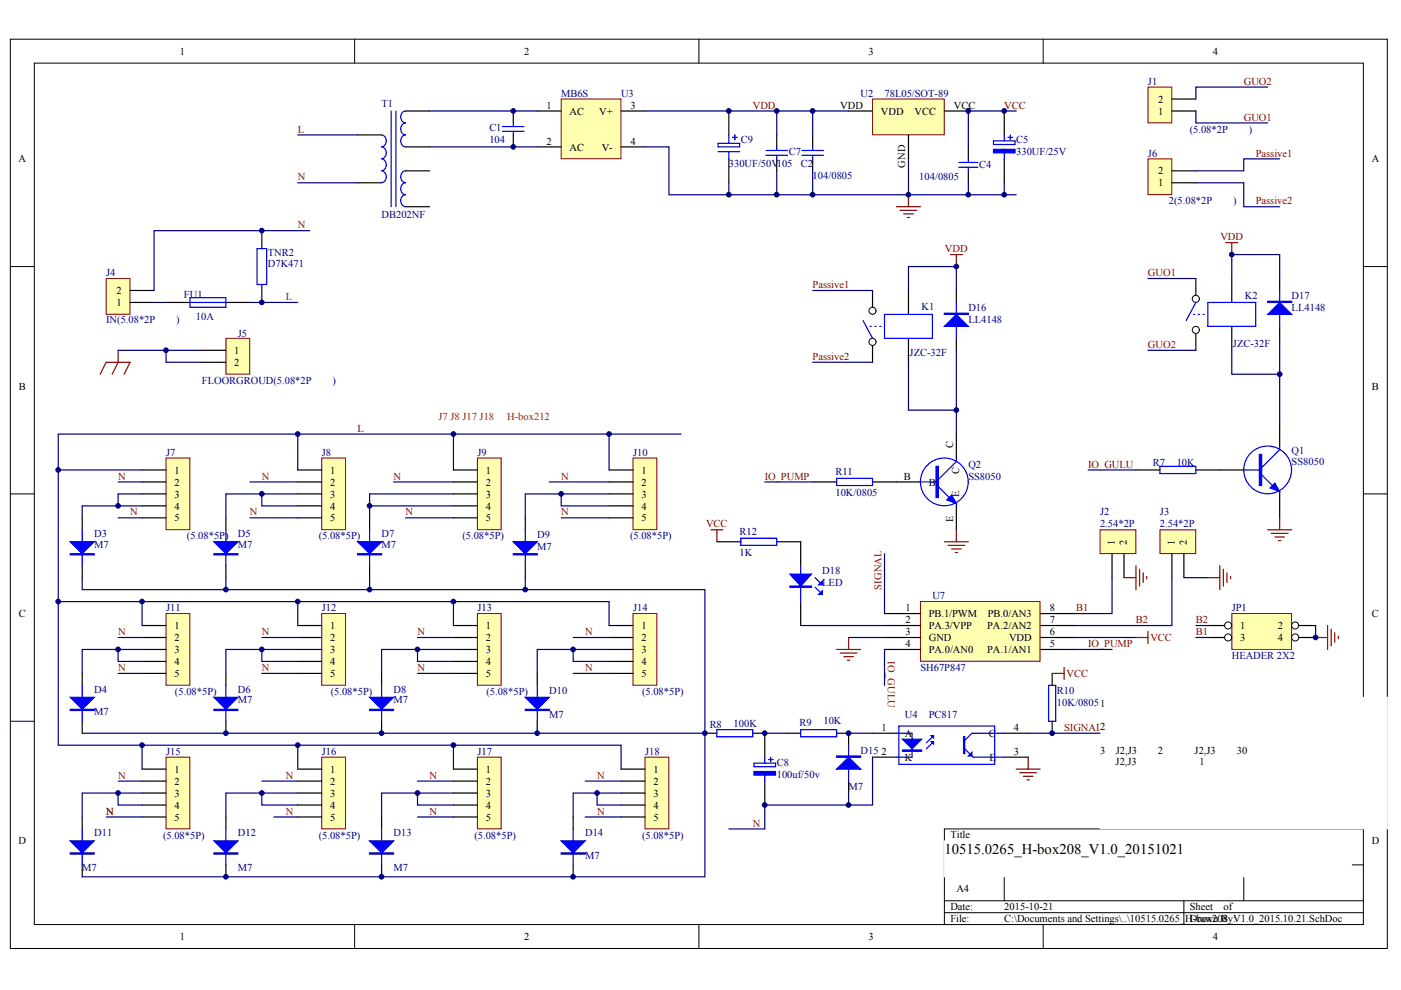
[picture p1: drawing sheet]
<svg xmlns="http://www.w3.org/2000/svg" width="297mm" height="210mm" viewBox="0 0 297 210" stroke-linecap="round" stroke-linejoin="round" font-family="sans-serif">
<g fill="#fff" stroke="#000" stroke-width=".21">
<path d="M2.2 8.3h291.9v192.8h-291.9z"/>
<path d="M7.3 13.4h281.8v182.6h-281.8z"/>
</g>
<g fill="none" stroke="#000" stroke-width=".21">
<path d="M75.2 8.3v5.1M148.2 8.3v5.1M221.2 8.3v5.1M2.2 56.5h5.1M289.1 56.5h5.1M2.2 104.7h5.1M289.1 104.7h5.1M2.2 152.9h5.1M289.1 152.9h5.1M289.1 175.8h-88.9v20.3M75.2 196.1v5M148.2 196.1v5"/>
<path d="M200.2 183.4h88.9M200.2 191h88.9M200.2 193.5h88.9M212.9 183.4v7.6M221.2 196.1v5M251 191v5.1M263.7 183.4v7.6"/>
</g>
<path d="M55.5 48.9v3.8M55.5 60.3v3.8" fill="none" stroke="#000" stroke-width=".25"/>
<path d="M54.5 52.7h2v7.6h-2z" fill="none" stroke="#00f" stroke-width=".25"/>
<path d="M190.1 43.8h5.1M190.8 44.6h3.6M191.6 45.4h2M192.4 46.1h.5M192.6 41.3v2.5" fill="none" stroke="#800000" stroke-width=".25"/>
<path d="M35.2 97.1h5.1v15.2h-5.1z" fill="#ffffb0" stroke="#800000" stroke-width=".21"/>
<path d="M30.1 99.6h5.1M30.1 102.2h5.1M30.1 104.7h5.1M30.1 107.3h5.1M30.1 109.8h5.1" fill="none" stroke="#000" stroke-width=".25"/>
<path d="M68.2 97.1h5.1v15.2h-5.1z" fill="#ffffb0" stroke="#800000" stroke-width=".21"/>
<path d="M63.1 99.6h5.1M63.1 102.2h5.1M63.1 104.7h5.1M63.1 107.3h5.1M63.1 109.8h5.1" fill="none" stroke="#000" stroke-width=".25"/>
<path d="M101.2 97.1h5.1v15.2h-5.1z" fill="#ffffb0" stroke="#800000" stroke-width=".21"/>
<path d="M96.1 99.6h5.1M96.1 102.2h5.1M96.1 104.7h5.1M96.1 107.3h5.1M96.1 109.8h5.1" fill="none" stroke="#000" stroke-width=".25"/>
<path d="M134.2 97.1h5.1v15.2h-5.1z" fill="#ffffb0" stroke="#800000" stroke-width=".21"/>
<path d="M129.1 99.6h5.1M129.1 102.2h5.1M129.1 104.7h5.1M129.1 107.3h5.1M129.1 109.8h5.1" fill="none" stroke="#000" stroke-width=".25"/>
<path d="M35.2 130.1h5.1v15.2h-5.1z" fill="#ffffb0" stroke="#800000" stroke-width=".21"/>
<path d="M30.1 132.6h5.1M30.1 135.2h5.1M30.1 137.7h5.1M30.1 140.2h5.1M30.1 142.8h5.1" fill="none" stroke="#000" stroke-width=".25"/>
<path d="M68.2 130.1h5.1v15.2h-5.1z" fill="#ffffb0" stroke="#800000" stroke-width=".21"/>
<path d="M63.1 132.6h5.1M63.1 135.2h5.1M63.1 137.7h5.1M63.1 140.2h5.1M63.1 142.8h5.1" fill="none" stroke="#000" stroke-width=".25"/>
<path d="M101.2 130.1h5.1v15.2h-5.1z" fill="#ffffb0" stroke="#800000" stroke-width=".21"/>
<path d="M96.1 132.6h5.1M96.1 135.2h5.1M96.1 137.7h5.1M96.1 140.2h5.1M96.1 142.8h5.1" fill="none" stroke="#000" stroke-width=".25"/>
<path d="M134.2 130.1h5.1v15.2h-5.1z" fill="#ffffb0" stroke="#800000" stroke-width=".21"/>
<path d="M129.1 132.6h5.1M129.1 135.2h5.1M129.1 137.7h5.1M129.1 140.2h5.1M129.1 142.8h5.1" fill="none" stroke="#000" stroke-width=".25"/>
<path d="M35.2 160.5h5.1v15.2h-5.1z" fill="#ffffb0" stroke="#800000" stroke-width=".21"/>
<path d="M30.1 163.1h5.1M30.1 165.6h5.1M30.1 168.1h5.1M30.1 170.7h5.1M30.1 173.2h5.1" fill="none" stroke="#000" stroke-width=".25"/>
<path d="M68.2 160.5h5.1v15.2h-5.1z" fill="#ffffb0" stroke="#800000" stroke-width=".21"/>
<path d="M63.1 163.1h5.1M63.1 165.6h5.1M63.1 168.1h5.1M63.1 170.7h5.1M63.1 173.2h5.1" fill="none" stroke="#000" stroke-width=".25"/>
<path d="M101.2 160.5h5.1v15.2h-5.1z" fill="#ffffb0" stroke="#800000" stroke-width=".21"/>
<path d="M96.1 163.1h5.1M96.1 165.6h5.1M96.1 168.1h5.1M96.1 170.7h5.1M96.1 173.2h5.1" fill="none" stroke="#000" stroke-width=".25"/>
<path d="M136.8 160.5h5v15.2h-5z" fill="#ffffb0" stroke="#800000" stroke-width=".21"/>
<path d="M131.7 163.1h5.1M131.7 165.6h5.1M131.7 168.1h5.1M131.7 170.7h5.1M131.7 173.2h5.1" fill="none" stroke="#000" stroke-width=".25"/>
<path d="M22.5 59.1h5.1v7.5h-5.1z" fill="#ffffb0" stroke="#800000" stroke-width=".21"/>
<g fill="none" stroke="#000" stroke-width=".25">
<path d="M27.6 64.1h5.1M27.6 61.6h5.1M17.4 109.8v2.5M17.4 119.9v2.6M47.9 109.8v2.5M47.9 119.9v2.6M78.4 109.8v2.5M78.4 119.9v2.6M17.4 142.8v2.5M17.4 152.9v2.6M47.9 142.8v2.5M47.9 152.9v2.6"/>
<path d="M80.9 142.8v2.5M80.9 152.9v2.6M113.9 142.8v2.5M113.9 152.9v2.6M149.5 155.5h2.5M159.6 155.5h2.5M223.1 142.8v2.5M223.1 152.9v2.6M17.4 173.2v2.6M47.9 173.2v2.6M80.9 173.2v2.6M121.5 173.2v2.6"/>
<path d="M17.4 183.4v2.5M47.9 183.4v2.5M80.9 183.4v2.5M121.5 183.4v2.5"/>
</g>
<g fill="none" stroke="#000080" stroke-width=".25">
<path d="M12.4 99.6h17.7M63.1 92v7.6M96.1 92v7.6M129.1 92v7.6M25 102.2h5.1M53 102.2h10.1M83.4 102.2h12.7M116.4 102.2h12.7M25 135.2h5.1M30.1 127.6v5M47.9 122.5v2.5M55.5 135.2h7.6"/>
<path d="M63.1 127.6v5M78.4 122.5v2.5M88.5 135.2h7.6M96.1 127.6v5M121.5 135.2h7.6M17.4 155.5h132.1M30.1 158v5.1M55.5 142.8h7.6M63.1 158v5.1M88.5 142.8h7.6M96.1 158v5.1M25 165.6h5.1"/>
<path d="M55.5 165.6h7.6M88.5 165.6h7.6M124.1 165.6h7.6"/>
</g>
<g fill="none" stroke="#00f" stroke-width=".25">
<path d="M17.4 112.3v7.6M47.9 112.3v7.6M78.4 112.3v7.6M17.4 145.3v7.6M47.9 145.3v7.6M80.9 145.3v7.6M113.9 145.3v7.6M152 154.7h7.6v1.5h-7.6zM222.3 145.3h1.5v7.6h-1.5zM17.4 175.8v7.6M47.9 175.8v7.6M80.9 175.8v7.6"/>
<path d="M121.5 175.8v7.6"/>
</g>
<g fill="#00f" stroke="#00f" stroke-width=".25">
<path d="M14.9 114.9h5.1l-2.6 2.5z"/>
<path d="M45.4 114.9h5l-2.5 2.5z"/>
<path d="M75.8 114.9h5.1l-2.5 2.5z"/>
<path d="M78.4 147.9h5l-2.5 2.5z"/>
<path d="M45.4 147.9h5l-2.5 2.5z"/>
<path d="M14.9 147.9h5.1l-2.6 2.5z"/>
<path d="M14.9 178.3h5.1l-2.6 2.5z"/>
<path d="M45.4 178.3h5l-2.5 2.5z"/>
<path d="M78.4 178.3h5l-2.5 2.5z"/>
<path d="M119 178.3h5.1l-2.6 2.5z"/>
<path d="M111.4 147.9h5l-2.5 2.5z"/>
<path d="M14.9 117.4h5.1v.3h-5.1z" fill-rule="evenodd"/>
<path d="M45.4 117.4h5v.3h-5z" fill-rule="evenodd"/>
<path d="M75.8 117.4h5.1v.3h-5.1z" fill-rule="evenodd"/>
<path d="M78.4 150.4h5v.2h-5z" fill-rule="evenodd"/>
<path d="M45.4 150.4h5v.2h-5z" fill-rule="evenodd"/>
<path d="M14.9 150.4h5.1v.2h-5.1z" fill-rule="evenodd"/>
<path d="M14.9 180.8h5.1v.3h-5.1z" fill-rule="evenodd"/>
<path d="M45.4 180.8h5v.3h-5z" fill-rule="evenodd"/>
<path d="M78.4 180.8h5v.3h-5z" fill-rule="evenodd"/>
<path d="M119 180.8h5.1v.3h-5.1z" fill-rule="evenodd"/>
<path d="M111.4 150.4h5v.2h-5z" fill-rule="evenodd"/>
</g>
<path d="M215.5 163.1h5M216.2 163.8h3.6M217 164.6h2M217.7 165.4h.6M218 160.5v2.6" fill="none" stroke="#800000" stroke-width=".25"/>
<path d="M47.9 71.7h5v7.6h-5z" fill="#ffffb0" stroke="#800000" stroke-width=".21"/>
<path d="M42.8 74.3h5.1M42.8 76.8h5.1M185 71.7v5.1" fill="none" stroke="#000" stroke-width=".25"/>
<path d="M21.2 79.3l1.3-2.5h5.1l-1.3 2.5M25 74.3v2.5l-1.2 2.5" fill="none" stroke="#800000" stroke-width=".25"/>
<circle cx="185" cy="72.5" r=".75" fill="#fff" stroke="#000" stroke-width=".21"/>
<path d="M185 61.6v5.1" fill="none" stroke="#000" stroke-width=".25"/>
<circle cx="185" cy="65.9" r=".75" fill="#fff" stroke="#000" stroke-width=".21"/>
<path d="M253.5 59.1v5M192.6 61.6v5.1M192.6 71.7v5.1" fill="none" stroke="#000" stroke-width=".25"/>
<path d="M183 67.9l2 3.8M184.5 69.2h.2M185.5 69.2h.3M186.5 69.2h.3M187.5 66.7h10.2v5h-10.2z" fill="none" stroke="#00f" stroke-width=".25"/>
<circle cx="253.5" cy="63.4" r=".75" fill="#fff" stroke="#000" stroke-width=".21"/>
<path d="M253.5 69.2v5.1" fill="none" stroke="#000" stroke-width=".25"/>
<circle cx="253.5" cy="69.9" r=".75" fill="#fff" stroke="#000" stroke-width=".21"/>
<g fill="none" stroke="#000" stroke-width=".25">
<path d="M212.9 23.5v5.1M212.9 33.7v5.1M261.2 59.1v5M35.2 64.1h5.1M47.9 64.1h5.1M261.2 69.2v5.1M202.8 92v5.1M258.6 99.6h5.1M271.3 89.5v5.1M172.3 102.2h5.1M185 102.2h10.2M202.8 107.3v5"/>
<path d="M271.3 104.7v5.1M167.2 155.5h2.6M177.4 155.5h2.5v2.5M185 155.5h5.1M212.9 155.5h5.1M179.9 165.6v2.5M185 160.5h5.1M212.9 160.5h5.1"/>
</g>
<g fill="none" stroke="#00f" stroke-width=".25">
<path d="M210.6 29.9h4.6v.7h-4.6zM212.9 28.6v1.3M212.9 31.7v2M213.7 29.1h1M214.2 28.6v1M40.3 64.1h7.6M40.3 63.1h7.6v2h-7.6zM253 66.7h.3M253.5 64.1l-2 3.8M254.1 66.7h.2M255.1 66.7h.2M256.1 64.1h10.1v5.1h-10.1z"/>
<path d="M202.8 97.1v.8l-3.8 3.8M263.7 99.6h3.8M271.3 94.6v.7l-3.8 3.8M177.4 101.4h7.6v1.5h-7.6zM195.2 102.2h3.8M199 103.2l2.2 2.3M202.8 106.7v.6M267.5 100.7l2.3 2.2M271.3 104.2v.5M169.8 154.7h7.6v1.5h-7.6zM179.9 158v7.6M190.1 155.5h3.3v5h-3.3"/>
<path d="M190.6 153.9h20.3v8.2h-20.3zM197.9 157.2l-1.5 1.6M197.9 156l-1.5 1.5M204.5 158.8l1.8 1.7h6.6M212.9 155.5h-6.8l-1.6 1.5"/>
<circle cx="268.8" cy="99.6" r="5.1"/>
<circle cx="200.2" cy="102.2" r="5.1"/>
</g>
<g fill="#00f" stroke="#00f" stroke-width=".25">
<path d="M269.3 103.5l1-1.1 1 1.8z"/>
<path d="M200.7 106l1.1-1 1 1.7z"/>
<path d="M177.4 163.1l2.5-2.6 2.6 2.6z"/>
<path d="M191.3 156.7h4.1l-2 2.1z"/>
<path d="M197.4 156h.5v.5z"/>
<path d="M197.4 157.2h.5v.5z"/>
<path d="M205.3 160.3l.8-.8v.8z"/>
<path d="M267 96.3h.5v6.6h-.5z" fill-rule="evenodd"/>
<path d="M198.5 98.9h.5v6.6h-.5z" fill-rule="evenodd"/>
<path d="M177.4 160.3h5.1v.2h-5.1z" fill-rule="evenodd"/>
<path d="M191.3 159h4.1v.3h-4.1z" fill-rule="evenodd"/>
<path d="M204.3 156.2h.2v3.6h-.2z" fill-rule="evenodd"/>
<path d="M210.6 31.7h4.6v.7h-4.6z" fill-rule="evenodd"/>
</g>
<path d="M259.9 51.4h2.5M261.2 51.4v2.6M268.8 112.3h5.1M269.5 113.1h3.6M270.3 113.9h2M271.1 114.6h.5M271.3 109.8v2.5" fill="none" stroke="#800000" stroke-width=".25"/>
<g fill="none" stroke="#000080" stroke-width=".25">
<path d="M212.9 38.8v2.5M243.4 59.1h10.1M32.7 64.1h2.5M172.3 61.6h12.7M172.3 76.8h12.7M243.4 74.3h10.1M25 109.8h5.1M53 109.8h10.1M63.1 104.7h-15.2v5.1M86 109.8h10.1M96.1 104.7h-17.7v5.1M119 109.8h10.1"/>
<path d="M63.1 137.7h-15.2v5.1M96.1 137.7h-15.2v5.1M129.1 137.7h-15.2v5.1M25 142.8h5.1M121.5 142.8h7.6M162.1 155.5h5.1M179.9 155.5h5.1M22.5 173.2h7.6M30.1 168.1h-12.7v5.1M58.1 173.2h5M63.1 168.1h-15.2v5.1M88.5 173.2h7.6"/>
<path d="M96.1 168.1h-15.2v5.1M124.1 173.2h7.6M126.6 168.1v2.6h5.1M131.7 168.1h-10.2v5.1"/>
</g>
<path d="M243.4 18.5h5v7.5h-5z" fill="#ffffb0" stroke="#800000" stroke-width=".21"/>
<path d="M248.5 23.5h5M248.5 21h5" fill="none" stroke="#000" stroke-width=".25"/>
<path d="M243.4 33.7h5v7.6h-5z" fill="#ffffb0" stroke="#800000" stroke-width=".21"/>
<path d="M172.3 28.6v2.5M172.3 33.7v2.5M205.3 31.1v2.6M205.3 36.2v2.6M248.5 38.8h5M248.5 36.2h5M271.3 59.1v2.5M202.8 61.6v2.5M202.8 71.7v2.6M271.3 69.2v2.5M111.4 109.8v2.5M111.4 119.9v2.6" fill="none" stroke="#000" stroke-width=".25"/>
<path d="M268.8 18.5h-15.3v2.5M192.6 33.7v7.6M253.5 38.8h10.2v5h7.6M253.5 23.5v2.6h15.3M129.1 104.7h-17.7v5.1M111.4 122.5v2.5" fill="none" stroke="#000080" stroke-width=".25"/>
<path d="M170 32.9h4.6M170 31.9h4.6M172.3 31.1v.8M172.3 32.9v.8M203.3 34.4h4M203.3 35.5h4M205.3 33.7v.7M205.3 35.5v.7M202.8 64.1v7.6M271.3 61.6v7.6M111.4 112.3v7.6" fill="none" stroke="#00f" stroke-width=".25"/>
<g fill="#00f" stroke="#00f" stroke-width=".25">
<path d="M108.8 114.9h5.1l-2.5 2.5z"/>
<path d="M268.8 66.7l2.5-2.6 2.6 2.6z"/>
<path d="M200.2 69.2l2.6-2.5 2.5 2.5z"/>
<path d="M108.8 117.4h5.1v.3h-5.1z" fill-rule="evenodd"/>
<path d="M268.8 63.9h5.1v.2h-5.1z" fill-rule="evenodd"/>
<path d="M200.2 66.4h5.1v.3h-5.1z" fill-rule="evenodd"/>
</g>
<path d="M185 21h15.2v7.6h-15.2z" fill="#ffffb0" stroke="#800000" stroke-width=".21"/>
<path d="M179.9 23.5h5.1M192.6 28.6v5.1M200.2 23.5h5.1M240.8 99.6h5.1M253.5 99.6h5.1" fill="none" stroke="#000" stroke-width=".25"/>
<path d="M230.7 99.6h10.1M162.1 102.2h10.2" fill="none" stroke="#000080" stroke-width=".25"/>
<path d="M201.5 54h2.5M202.8 54v2.5M240.8 135.2h2.6M243.4 133.9v2.5" fill="none" stroke="#800000" stroke-width=".25"/>
<path d="M245.9 98.9h7.6v1.5h-7.6z" fill="none" stroke="#00f" stroke-width=".25"/>
<path d="M195.2 127.6h25.3v12.6h-25.3z" fill="#ffffb0" stroke="#800000" stroke-width=".21"/>
<path d="M152 114.9h5.1M164.7 114.9h5.1M187.5 130.1h7.7M187.5 132.6h7.7M187.5 135.2h7.7M187.5 137.7h7.7M220.5 130.1h7.7M220.5 132.6h7.7M220.5 135.2h7.7M220.5 137.7h7.7" fill="none" stroke="#000" stroke-width=".25"/>
<path d="M187.5 137.7v7.6M228.2 137.7h7.6" fill="none" stroke="#000080" stroke-width=".25"/>
<path d="M150.7 112.3h2.6M152 112.3v2.6M258.6 119.9v5.1M177.4 137.7h5.1M178.1 138.5h3.6M178.9 139.2h2M179.7 140h.5M179.9 135.2v2.5M256.1 122.5h2.5M259.4 120.7v3.6M260.1 121.5v2M260.9 122.2v.5" fill="none" stroke="#800000" stroke-width=".25"/>
<path d="M157.1 114.1h7.6v1.5h-7.6z" fill="none" stroke="#00f" stroke-width=".25"/>
<path d="M233.2 112.3h7.6v5.1h-7.6z" fill="#ffffb0" stroke="#800000" stroke-width=".21"/>
<path d="M235.8 117.4v5.1M238.3 117.4v5.1" fill="none" stroke="#000" stroke-width=".25"/>
<path d="M245.9 112.3h7.6v5.1h-7.6z" fill="#ffffb0" stroke="#800000" stroke-width=".21"/>
<path d="M169.8 114.9v5M248.5 117.4v5.1M251 117.4v5.1M169.8 127.6v5" fill="none" stroke="#000" stroke-width=".25"/>
<path d="M187.5 117.4v12.7M179.9 135.2h7.6M251 122.5h5.1" fill="none" stroke="#000080" stroke-width=".25"/>
<path d="M200.2 114.9h5.1M201 115.6h3.5M201.8 116.4h2M202.5 117.2h.5M202.8 112.3v2.6M240.8 119.9v5.1M238.3 122.5h2.5M241.6 120.7v3.6M242.4 121.5v2M243.1 122.2v.5" fill="none" stroke="#800000" stroke-width=".25"/>
<path d="M233.2 147.9h60.9v27.8h-60.9z" fill="#fff" stroke="#fff" stroke-width=".21"/>
<path d="M169.8 119.9v7.7M172.8 124.5l1 1M172.8 122.5l1 1" fill="none" stroke="#00f" stroke-width=".25"/>
<g fill="#00f" stroke="#00f" stroke-width=".25">
<path d="M167.5 121.7h4.5l-2.2 2.6z"/>
<path d="M173.6 126l.7-.7v.7z"/>
<path d="M173.6 124l.7-.8v.8z"/>
<path d="M167.5 124.3h4.5v.2h-4.5z" fill-rule="evenodd"/>
</g>
<path d="M261.2 130.1h12.6v7.6h-12.6z" fill="#ffffb0" stroke="#800000" stroke-width=".21"/>
<path d="M256.1 132.6h5.1" fill="none" stroke="#000" stroke-width=".25"/>
<circle cx="260.4" cy="132.6" r=".75" fill="#fff" stroke="#000" stroke-width=".21"/>
<path d="M273.9 132.6h5" fill="none" stroke="#000" stroke-width=".25"/>
<circle cx="274.6" cy="132.6" r=".75" fill="#fff" stroke="#000" stroke-width=".21"/>
<path d="M256.1 135.2h5.1" fill="none" stroke="#000" stroke-width=".25"/>
<circle cx="260.4" cy="135.2" r=".75" fill="#fff" stroke="#000" stroke-width=".21"/>
<path d="M273.9 135.2h5" fill="none" stroke="#000" stroke-width=".25"/>
<circle cx="274.6" cy="135.2" r=".75" fill="#fff" stroke="#000" stroke-width=".21"/>
<path d="M63.1 28.6h12.7M63.1 38.8h12.7M253.5 132.6h2.6M253.5 135.2h2.6M278.9 132.6v2.6" fill="none" stroke="#000080" stroke-width=".25"/>
<path d="M278.9 135.2h2.6M281.5 132.6v5.1M282.2 133.4v3.5M283 134.2v2M283.8 134.9v.5" fill="none" stroke="#800000" stroke-width=".25"/>
<path d="M75.8 28.6h5.1M75.8 38.8h5.1M86 23.5h5.1M86 31.1h5.1M86 36.2h5.1M86 43.8h5.1" fill="none" stroke="#000" stroke-width=".25"/>
<path d="M80.9 28.6a1.29 1.29 0 0 1 1 1.3 1.29 1.29 0 0 1-1 1.2M80.9 31.1a1.29 1.29 0 0 1 1 1.3 1.29 1.29 0 0 1-1 1.3 1.31 1.31 0 0 1 1 1.2 1.31 1.31 0 0 1-1 1.3 1.31 1.31 0 0 1 1 1.3 1.31 1.31 0 0 1-1 1.2M82.9 23.5v20.3M83.9 23.5v20.3M86 23.5a1.28 1.28 0 0 0-1 1.3 1.28 1.28 0 0 0 1 1.2M86 26.1a1.28 1.28 0 0 0-1 1.2 1.28 1.28 0 0 0 1 1.3M86 28.6a1.28 1.28 0 0 0-1 1.3 1.28 1.28 0 0 0 1 1.2M86 36.2a1.28 1.28 0 0 0-1 1.3 1.28 1.28 0 0 0 1 1.2 1.3 1.3 0 0 0-1.1 1.3 1.3 1.3 0 0 0 1.1 1.3 1.3 1.3 0 0 0-1.1 1.2 1.3 1.3 0 0 0 1.1 1.3" fill="none" stroke="#00f" stroke-width=".25"/>
<path d="M119 21h12.7v12.7h-12.7z" fill="#ffffb0" stroke="#800000" stroke-width=".21"/>
<path d="M108.8 23.5v2.6M108.8 28.6v2.5M113.9 23.5h5.1M113.9 31.1h5.1M131.7 23.5h5.1M131.7 31.1h5.1M154.5 23.5v5.1M154.5 33.7v5.1M164.7 28.6v2.5M164.7 33.7v2.5M162.1 155.5v5M162.1 165.6v5.1" fill="none" stroke="#000" stroke-width=".25"/>
<g fill="none" stroke="#00f" stroke-width=".25">
<path d="M106.5 27.8h4.6M106.5 26.8h4.6M108.8 26.1v.7M108.8 27.8v.8M152.2 30.4h4.6v.7h-4.6zM152.2 32.2h4.6M154.5 28.6v1.8M154.5 32.2v1.5M155.3 29.1h1M155.8 28.6v1M162.4 32.9h4.6M162.4 31.9h4.6"/>
<path d="M164.7 31.1v.8M164.7 32.9v.8M159.9 161.8h4.5v.8h-4.5zM162.1 160.5v1.3M162.1 163.6v2M162.9 161h1M163.4 160.5v1.1"/>
</g>
<path d="M159.9 163.6h4.5v.7h-4.5z" fill-rule="evenodd" fill="#00f" stroke="#00f" stroke-width=".25"/>
<g fill="none" stroke="#000080" stroke-width=".25">
<path d="M91.1 31.1h22.8M91.1 23.5h22.8M136.8 31.1h5v10.2h73.7M136.8 23.5h43.1M154.5 38.8v2.5M164.7 23.5v5.1M164.7 36.2v5.1M172.3 23.5v5.1M172.3 36.2v5.1M205.3 38.8v2.5M215.5 23.5h-10.2v7.6M271.3 33.7h-7.6v2.5h-10.2"/>
<path d="M65.7 48.9h-33v12.7M261.2 59.1v-5.1h10.1v5.1M25 74.3h17.8M35.2 74.3v2.5h7.6M53 64.1h10.1M192.6 76.8v10.2h10.2M192.6 61.6v-5.1h10.2v5.1M202.8 74.3v17.7M261.2 74.3v5h10.1M271.3 71.7v17.8M144.4 92h-132v66h119.3v5.1M30.1 107.3h-12.7v2.5"/>
<path d="M30.1 104.7h-5.1v2.6M55.5 104.7v2.6h7.6M78.4 107.3h17.7M119 104.7v2.6h10.1M12.4 127.6h116.7v5M17.4 122.5v2.5h132.1v60.9h-132.1M25 137.7v2.5h5.1M30.1 137.7h-12.7v5.1M55.5 137.7v2.5h7.6M88.5 137.7v2.5h7.6M121.5 137.7v2.5h7.6M169.8 132.6h17.7"/>
<path d="M228.2 135.2h12.6M235.8 122.5v7.6h-7.6M248.5 122.5v10.1h-20.3M218 155.5h15.2M25 168.1v2.6h5.1M55.5 168.1v2.6h7.6M88.5 168.1v2.6h7.6M179.9 168.1v2.6M185 160.5v10.2h-22.9v5.1h-7.6"/>
</g>
<path d="M223.1 142.8h2.5M225.6 141.5v2.5" fill="none" stroke="#800000" stroke-width=".25"/>
<path d="M200.2 178.3h86.3v7.6h-86.3z" fill="#fff" stroke="#fff" stroke-width=".21"/>
<g fill="#000080" stroke="#000080" stroke-width=".21">
<circle cx="12.3" cy="127.5" r=".49"/>
<circle cx="12.3" cy="99.6" r=".49"/>
<circle cx="25" cy="168.1" r=".49"/>
<circle cx="25" cy="137.7" r=".49"/>
<circle cx="25" cy="107.2" r=".49"/>
<circle cx="30.1" cy="158" r=".49"/>
<circle cx="30.1" cy="127.5" r=".49"/>
<circle cx="35.2" cy="74.3" r=".49"/>
<circle cx="47.9" cy="185.9" r=".49"/>
<circle cx="47.9" cy="155.4" r=".49"/>
<circle cx="47.9" cy="125" r=".49"/>
<circle cx="55.5" cy="168.1" r=".49"/>
<circle cx="55.5" cy="137.7" r=".49"/>
<circle cx="55.5" cy="104.7" r=".49"/>
<circle cx="55.5" cy="64.1" r=".49"/>
<circle cx="55.5" cy="48.9" r=".49"/>
<circle cx="63.1" cy="158" r=".49"/>
<circle cx="63.1" cy="127.5" r=".49"/>
<circle cx="63.1" cy="92" r=".49"/>
<circle cx="78.4" cy="125" r=".49"/>
<circle cx="78.4" cy="107.2" r=".49"/>
<circle cx="80.9" cy="185.9" r=".49"/>
<circle cx="80.9" cy="155.4" r=".49"/>
<circle cx="88.5" cy="168.1" r=".49"/>
<circle cx="88.5" cy="137.7" r=".49"/>
<circle cx="96.1" cy="158" r=".49"/>
<circle cx="96.1" cy="127.5" r=".49"/>
<circle cx="96.1" cy="92" r=".49"/>
<circle cx="108.8" cy="31.1" r=".49"/>
<circle cx="108.8" cy="23.5" r=".49"/>
<circle cx="111.4" cy="125" r=".49"/>
<circle cx="113.9" cy="155.4" r=".49"/>
<circle cx="119" cy="104.7" r=".49"/>
<circle cx="121.5" cy="185.9" r=".49"/>
<circle cx="121.5" cy="137.7" r=".49"/>
<circle cx="126.6" cy="168.1" r=".49"/>
<circle cx="129.1" cy="92" r=".49"/>
<circle cx="149.4" cy="155.4" r=".49"/>
<circle cx="154.5" cy="41.3" r=".49"/>
<circle cx="154.5" cy="23.5" r=".49"/>
<circle cx="162.1" cy="170.7" r=".49"/>
<circle cx="162.1" cy="155.4" r=".49"/>
<circle cx="164.7" cy="41.3" r=".49"/>
<circle cx="164.7" cy="23.5" r=".49"/>
<circle cx="172.3" cy="41.3" r=".49"/>
<circle cx="172.3" cy="23.5" r=".49"/>
<circle cx="179.9" cy="170.7" r=".49"/>
<circle cx="179.9" cy="155.4" r=".49"/>
<circle cx="192.6" cy="41.3" r=".49"/>
<circle cx="202.8" cy="86.9" r=".49"/>
<circle cx="202.8" cy="56.5" r=".49"/>
<circle cx="205.3" cy="41.3" r=".49"/>
<circle cx="205.3" cy="23.5" r=".49"/>
<circle cx="212.9" cy="41.3" r=".49"/>
<circle cx="212.9" cy="23.5" r=".49"/>
<circle cx="223.1" cy="155.4" r=".49"/>
<circle cx="261.1" cy="54" r=".49"/>
<circle cx="271.3" cy="79.3" r=".49"/>
<circle cx="278.9" cy="135.2" r=".49"/>
</g>
<text font-size="3.1" x="200.2" y="181.1">10515.0265_H-box208_V1.0_20151021</text>
<g font-size="2.2">
<text x="38.1" y="11.6">1</text>
<text x="111.1" y="11.6">2</text>
<text x="184.1" y="11.6">3</text>
<text x="257.1" y="11.6">4</text>
<text x="115.8" y="23">1</text>
<text x="133.7" y="23">3</text>
<text x="178.1" y="23">VDD</text>
<text x="202.3" y="23">VCC</text>
<text x="245.6" y="21.8">2</text>
<text x="120.8" y="24.3">AC</text>
<text x="127.1" y="24.3">V+</text>
<text x="186.8" y="24.3">VDD</text>
<text x="193.9" y="24.3">VCC</text>
<text x="245.6" y="24.3">1</text>
<text x="3.9" y="34.4">A</text>
<text x="115.8" y="30.6">2</text>
<text x="120.8" y="31.9">AC</text>
<text x="127.6" y="31.9">V-</text>
<text x="133.7" y="30.6">4</text>
<text x="191.9" y="35.6" transform="rotate(-90 191.9 35.6)">GND</text>
<text x="290.8" y="34.4">A</text>
<text x="245.6" y="39.5">1</text>
<text x="245.6" y="37">2</text>
<text x="24.7" y="64.9">1</text>
<text x="24.7" y="62.4">2</text>
<text x="49.7" y="75">1</text>
<text x="49.7" y="77.6">2</text>
<text x="4" y="82.6">B</text>
<text x="290.9" y="82.6">B</text>
<text x="202.1" y="95.1" transform="rotate(-90 202.1 95.1)">C</text>
<text x="37" y="100.4">1</text>
<text x="70" y="100.4">1</text>
<text x="103" y="100.4">1</text>
<text x="136" y="100.4">1</text>
<text x="191.6" y="101.7">B</text>
<text x="203.4" y="100.4" transform="rotate(-90 203.4 100.4)">C</text>
<text x="37" y="103">2</text>
<text x="37" y="105.5">3</text>
<text x="70" y="103">2</text>
<text x="70" y="105.5">3</text>
<text x="103" y="103">2</text>
<text x="103" y="105.5">3</text>
<text x="136" y="103">2</text>
<text x="136" y="105.5">3</text>
<text x="196.9" y="103">B</text>
<text x="203.4" y="105.5" transform="rotate(-90 203.4 105.5)">E</text>
<text x="37" y="108">4</text>
<text x="37" y="110.6">5</text>
<text x="70" y="108">4</text>
<text x="70" y="110.6">5</text>
<text x="103" y="108">4</text>
<text x="103" y="110.6">5</text>
<text x="136" y="108">4</text>
<text x="136" y="110.6">5</text>
<text x="202.1" y="110.7" transform="rotate(-90 202.1 110.7)">E</text>
<text x="236.4" y="115.6" transform="rotate(-90 236.4 115.6)">1</text>
<text x="238.9" y="115.6" transform="rotate(-90 238.9 115.6)">2</text>
<text x="249.1" y="115.6" transform="rotate(-90 249.1 115.6)">1</text>
<text x="251.6" y="115.6" transform="rotate(-90 251.6 115.6)">2</text>
<text x="4" y="130.8">C</text>
<text x="192" y="129.6">1</text>
<text x="196.9" y="130.9">PB.1/PWM</text>
<text x="209.4" y="130.9">PB.0/AN3</text>
<text x="222.6" y="129.6">8</text>
<text x="290.9" y="130.8">C</text>
<text x="37" y="133.4">1</text>
<text x="37" y="135.9">2</text>
<text x="70" y="133.4">1</text>
<text x="70" y="135.9">2</text>
<text x="103" y="133.4">1</text>
<text x="103" y="135.9">2</text>
<text x="136" y="133.4">1</text>
<text x="136" y="135.9">2</text>
<text x="192" y="132.1">2</text>
<text x="192" y="134.7">3</text>
<text x="192" y="137.2">4</text>
<text x="196.9" y="133.4">PA.3/VPP</text>
<text x="196.9" y="135.9">GND</text>
<text x="209.3" y="133.4">PA.2/AN2</text>
<text x="213.9" y="135.9">VDD</text>
<text x="222.6" y="137.2">5</text>
<text x="222.6" y="134.7">6</text>
<text x="222.6" y="132.1">7</text>
<text x="262.9" y="133.4">1</text>
<text x="262.9" y="135.9">3</text>
<text x="271" y="133.4">2</text>
<text x="271" y="135.9">4</text>
<text x="37" y="138.5">3</text>
<text x="37" y="141">4</text>
<text x="37" y="143.5">5</text>
<text x="70" y="138.5">3</text>
<text x="70" y="141">4</text>
<text x="70" y="143.5">5</text>
<text x="103" y="138.5">3</text>
<text x="103" y="141">4</text>
<text x="103" y="143.5">5</text>
<text x="136" y="138.5">3</text>
<text x="136" y="141">4</text>
<text x="136" y="143.5">5</text>
<text x="196.9" y="138.5">PA.0/AN0</text>
<text x="209.3" y="138.5">PA.1/AN1</text>
<text x="233.2" y="149.8">1</text>
<text x="186.9" y="155">1</text>
<text x="215" y="155">4</text>
<text x="233.2" y="154.8">2</text>
<text x="186.9" y="160">2</text>
<text x="191.8" y="156.2">A</text>
<text x="191.8" y="161.3">K</text>
<text x="209.7" y="156.2">C</text>
<text x="209.8" y="161.3">E</text>
<text x="215" y="160">3</text>
<text x="233.2" y="159.8">3</text>
<text x="236.6" y="159.8">J2,J3</text>
<text x="245.5" y="159.8">2</text>
<text x="253.3" y="159.8">J2,J3</text>
<text x="262.2" y="159.8">30</text>
<text x="37" y="163.8">1</text>
<text x="37" y="166.4">2</text>
<text x="70" y="163.8">1</text>
<text x="70" y="166.4">2</text>
<text x="103" y="163.8">1</text>
<text x="103" y="166.4">2</text>
<text x="138.5" y="163.8">1</text>
<text x="138.5" y="166.4">2</text>
<text x="236.5" y="162.3">J2,J3</text>
<text x="254.3" y="162.3">1</text>
<text x="37" y="168.9">3</text>
<text x="37" y="171.5">4</text>
<text x="37" y="174">5</text>
<text x="70" y="168.9">3</text>
<text x="70" y="171.5">4</text>
<text x="70" y="174">5</text>
<text x="103" y="168.9">3</text>
<text x="103" y="171.5">4</text>
<text x="103" y="174">5</text>
<text x="138.5" y="168.9">3</text>
<text x="138.5" y="171.5">4</text>
<text x="138.5" y="174">5</text>
<text x="3.9" y="179">D</text>
<text x="201.5" y="177.7">Title</text>
<text x="290.8" y="179">D</text>
<text x="202.8" y="189.2">A4</text>
<text x="201.5" y="193">Date:</text>
<text x="201.5" y="195.5">File:</text>
<text x="212.9" y="193">2015-10-21</text>
<text x="212.9" y="195.5">C:\Documents and Settings\..\10515.0265_H-box20By:</text>
<text x="252.3" y="193">Sheet</text>
<text x="252.3" y="195.5">Drawn 8_V1.0_2015.10.21.SchDoc</text>
<text x="259.4" y="193">of</text>
<text x="38.1" y="199.3">1</text>
<text x="111.1" y="199.3">2</text>
<text x="184.1" y="199.3">3</text>
<text x="257.1" y="199.3">4</text>
</g>
<g font-size="2.2" fill="#000080">
<text x="243.4" y="18">J1</text>
<text x="80.9" y="22.8">T1</text>
<text x="119" y="20.5">MB6S</text>
<text x="131.7" y="20.5">U3</text>
<text x="182.5" y="20.5">U2</text>
<text x="187.5" y="20.5">78L05/SOT-89</text>
<text x="103.8" y="27.9">C1</text>
<text x="252.2" y="28.1">(5.08*2P</text>
<text x="264.8" y="28.1">)</text>
<text x="103.8" y="30.4">104</text>
<text x="154.5" y="35.5">330UF/50V</text>
<text x="157.1" y="30.4">C9</text>
<text x="164.7" y="35.5">105</text>
<text x="167.2" y="32.9">C7</text>
<text x="169.8" y="35.5">C2</text>
<text x="207.6" y="35.7">C4</text>
<text x="215.5" y="30.4">C5</text>
<text x="215.5" y="32.9">330UF/25V</text>
<text x="243.4" y="33.2">J6</text>
<text x="172.3" y="38">104/0805</text>
<text x="194.9" y="38.3">104/0805</text>
<text x="80.9" y="46.1">DB202NF</text>
<text x="247.8" y="43.3">2(5.08*2P</text>
<text x="261.5" y="43.3">)</text>
<text x="22.5" y="58.6">J4</text>
<text x="56.8" y="54.2">TNR2</text>
<text x="56.8" y="56.5">D7K471</text>
<text x="39" y="63.1">FU1</text>
<text x="195.4" y="65.7">K1</text>
<text x="205.3" y="65.9">D16</text>
<text x="264" y="63.4">K2</text>
<text x="273.9" y="63.4">D17</text>
<text x="273.9" y="65.9">LL4148</text>
<text x="22.5" y="68.5">IN(5.08*2P</text>
<text x="37.4" y="68.5">)</text>
<text x="41.5" y="67.9">10A</text>
<text x="50.4" y="71.5">J5</text>
<text x="205.3" y="68.5">LL4148</text>
<text x="192.9" y="75.6">JZC-32F</text>
<text x="261.4" y="73.5">JZC-32F</text>
<text x="42.8" y="81.4">FLOORGROUD(5.08*2P</text>
<text x="70.5" y="81.4">)</text>
<text x="35.2" y="96.6">J7</text>
<text x="68.2" y="96.6">J8</text>
<text x="101.2" y="96.6">J9</text>
<text x="134.2" y="96.6">J10</text>
<text x="177.1" y="100.7">R11</text>
<text x="205.3" y="99.1">Q2</text>
<text x="205.3" y="101.7">SS8050</text>
<text x="244.4" y="98.9">R7</text>
<text x="249.5" y="98.9">10K</text>
<text x="273.9" y="96.4">Q1</text>
<text x="273.9" y="98.6">SS8050</text>
<text x="177.1" y="105.2">10K/0805</text>
<text x="20" y="113.9">D3</text>
<text x="50.4" y="113.9">D5</text>
<text x="80.9" y="113.9">D7</text>
<text x="156.8" y="113.4">R12</text>
<text x="233.2" y="109.3">J2</text>
<text x="233.2" y="111.8">2.54*2P</text>
<text x="245.9" y="109.3">J3</text>
<text x="245.9" y="111.8">2.54*2P</text>
<text x="20" y="116.1">M7</text>
<text x="39.6" y="114.4">(5.08*5P)</text>
<text x="50.4" y="116.1">M7</text>
<text x="67.6" y="114.4">(5.08*5P)</text>
<text x="80.9" y="116.1">M7</text>
<text x="98" y="114.4">(5.08*5P)</text>
<text x="113.9" y="114.1">D9</text>
<text x="113.9" y="116.7">M7</text>
<text x="133.6" y="114.4">(5.08*5P)</text>
<text x="156.8" y="117.9">1K</text>
<text x="174.3" y="121.7">D18</text>
<text x="174.3" y="124.3">LED</text>
<text x="35.2" y="129.6">J11</text>
<text x="68.2" y="129.6">J12</text>
<text x="101.2" y="129.6">J13</text>
<text x="134.2" y="129.6">J14</text>
<text x="197.7" y="127.1">U7</text>
<text x="261.2" y="129.6">JP1</text>
<text x="195.2" y="142.3">SH67P847</text>
<text x="261.2" y="139.7">HEADER 2X2</text>
<text x="20" y="146.8">D4</text>
<text x="37.1" y="147.4">(5.08*5P)</text>
<text x="50.4" y="146.8">D6</text>
<text x="50.4" y="149.1">M7</text>
<text x="70.1" y="147.4">(5.08*5P)</text>
<text x="83.4" y="146.8">D8</text>
<text x="83.4" y="149.1">M7</text>
<text x="103.1" y="147.4">(5.08*5P)</text>
<text x="116.4" y="147.1">D10</text>
<text x="136.1" y="147.4">(5.08*5P)</text>
<text x="224.1" y="147.1">R10</text>
<text x="224.1" y="149.6">10K/0805</text>
<text x="20" y="151.7">M7</text>
<text x="116.4" y="152.2">M7</text>
<text x="150.5" y="154.5">R8</text>
<text x="155.5" y="154.2">100K</text>
<text x="169.5" y="153.9">R9</text>
<text x="174.6" y="153.4">10K</text>
<text x="191.8" y="152.2">U4</text>
<text x="196.9" y="152.2">PC817</text>
<text x="35.2" y="160">J15</text>
<text x="68.2" y="160">J16</text>
<text x="101.2" y="160">J17</text>
<text x="136.8" y="160">J18</text>
<text x="182.5" y="159.8">D15</text>
<text x="164.7" y="162.3">C8</text>
<text x="164.7" y="164.9">100uf/50v</text>
<text x="179.9" y="167.4">M7</text>
<text x="20" y="177.3">D11</text>
<text x="34.6" y="177.8">(5.08*5P)</text>
<text x="50.4" y="177.3">D12</text>
<text x="67.6" y="177.8">(5.08*5P)</text>
<text x="83.4" y="177.3">D13</text>
<text x="100.6" y="177.8">(5.08*5P)</text>
<text x="124.1" y="177.3">D14</text>
<text x="136.1" y="177.8">(5.08*5P)</text>
<text x="17.4" y="184.6">M7</text>
<text x="50.4" y="184.6">M7</text>
<text x="83.4" y="184.6">M7</text>
<text x="124.1" y="182.1">M7</text>
</g>
<g font-size="2.2" fill="#800000">
<text x="263.7" y="18">GUO2</text>
<text x="159.6" y="23">VDD</text>
<text x="212.9" y="23">VCC</text>
<text x="63.1" y="28.1">L</text>
<text x="263.7" y="25.6">GUO1</text>
<text x="266.2" y="33.2">Passive1</text>
<text x="63.1" y="38.3">N</text>
<text x="266.2" y="43.3">Passive2</text>
<text x="63.1" y="48.4">N</text>
<text x="200.4" y="53.5">VDD</text>
<text x="258.7" y="50.9">VDD</text>
<text x="243.4" y="58.6">GUO1</text>
<text x="60.6" y="63.6">L</text>
<text x="172.3" y="61.1">Passive1</text>
<text x="172.3" y="76.3">Passive2</text>
<text x="243.4" y="73.8">GUO2</text>
<text x="75.8" y="91.5">L</text>
<text x="25" y="101.7">N</text>
<text x="55.5" y="101.7">N</text>
<text x="83.4" y="101.7">N</text>
<text x="119" y="101.7">N</text>
<text x="162.1" y="101.7">IO_PUMP</text>
<text x="230.7" y="99.1">IO_GULU</text>
<text x="27.6" y="109.3">N</text>
<text x="53" y="109.3">N</text>
<text x="86" y="109.3">N</text>
<text x="119" y="109.3">N</text>
<text x="149.7" y="111.8">VCC</text>
<text x="186.9" y="125" transform="rotate(-90 186.9 125)">SIGNAL</text>
<text x="228.2" y="129.6">B1</text>
<text x="25" y="134.7">N</text>
<text x="55.5" y="134.7">N</text>
<text x="88.5" y="134.7">N</text>
<text x="124.1" y="134.7">N</text>
<text x="230.7" y="137.2">IO_PUMP</text>
<text x="240.8" y="132.1">B2</text>
<text x="243.9" y="135.9">VCC</text>
<text x="253.5" y="134.7">B1</text>
<text x="253.5" y="132.1">B2</text>
<text x="25" y="142.3">N</text>
<text x="55.5" y="142.3">N</text>
<text x="88.5" y="142.3">N</text>
<text x="124.1" y="142.3">N</text>
<text x="188.2" y="140.2" transform="rotate(90 188.2 140.2)">IO_GULU</text>
<text x="226.1" y="143.5">VCC</text>
<text x="225.6" y="155">SIGNAL</text>
<text x="25" y="165.1">N</text>
<text x="60.6" y="165.1">N</text>
<text x="91.1" y="165.1">N</text>
<text x="126.6" y="165.1">N</text>
<text x="22.5" y="172.7">N</text>
<text x="60.6" y="172.7">N</text>
<text x="91.1" y="172.7">N</text>
<text x="126.6" y="172.7">N</text>
<text x="159.6" y="175.3">N</text>
</g>
<g font-size="2.2" fill="#f00">
<text x="93" y="89">J7 J8 J17 J18</text>
<text x="107.5" y="89">H-box212</text>
</g>
</svg>
